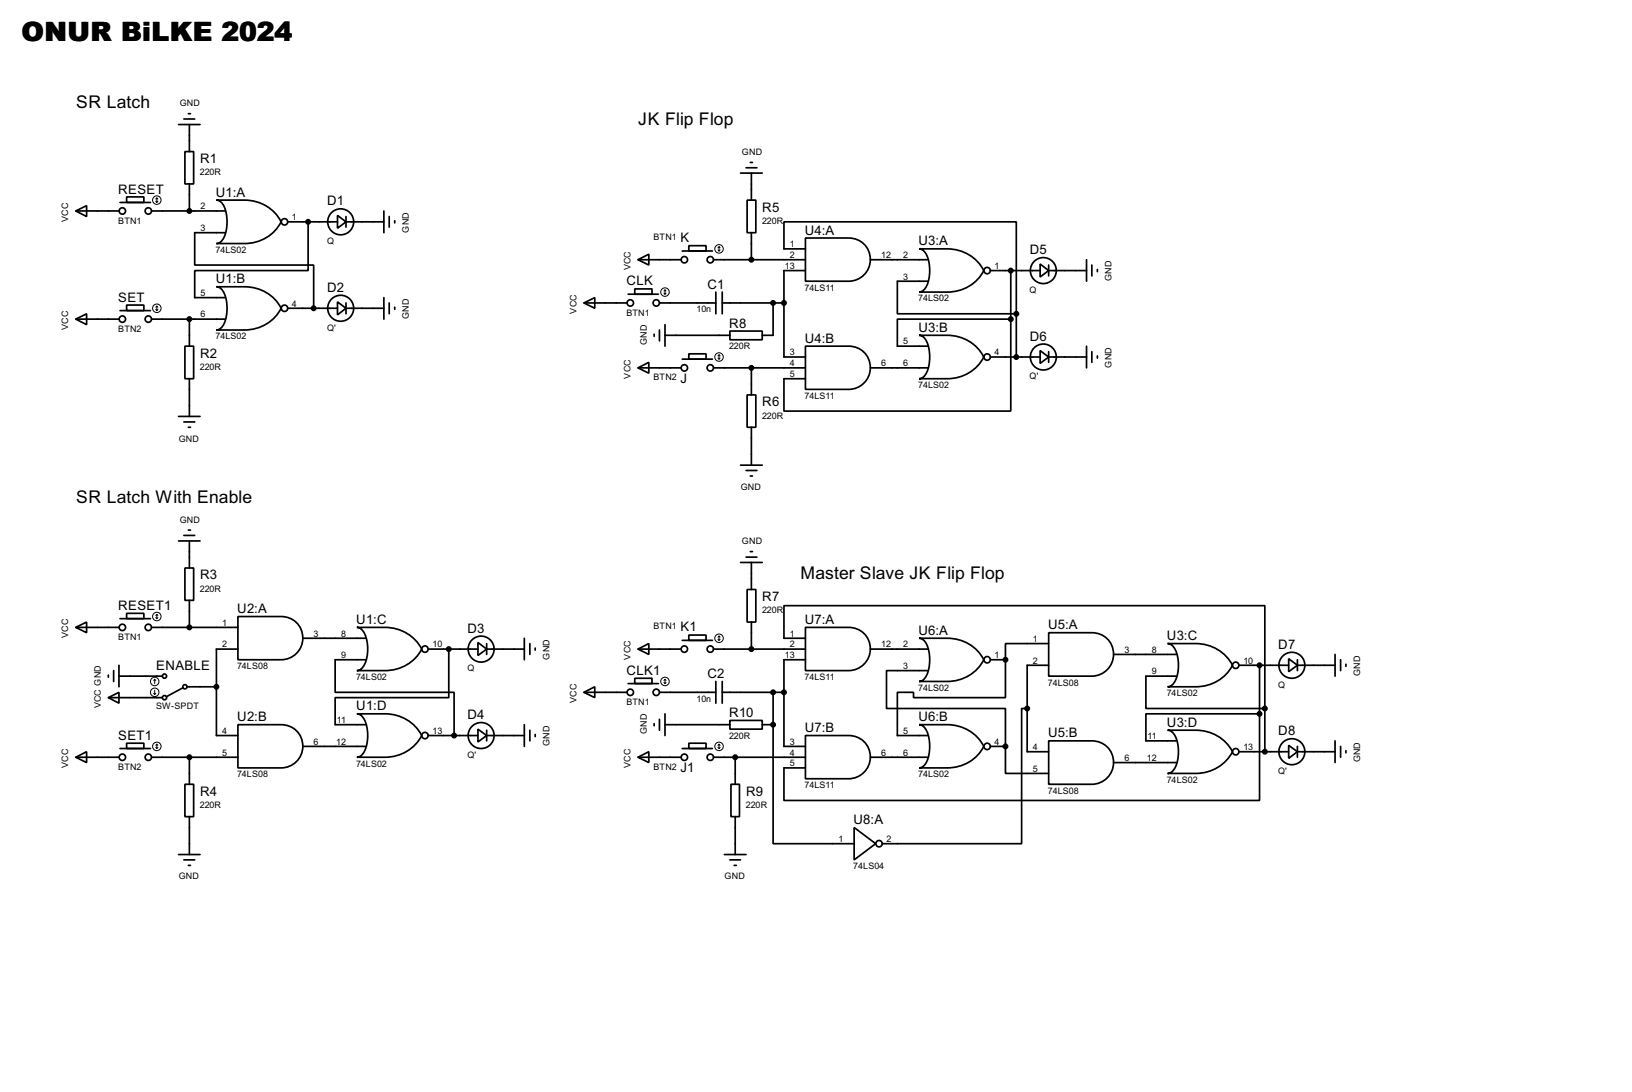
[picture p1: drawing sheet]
<svg xmlns="http://www.w3.org/2000/svg" width="383mm" height="256mm" viewBox="0 0 383 256" stroke-linecap="round" stroke-linejoin="round" font-family="sans-serif">
<g fill="none" stroke="#000" stroke-width=".4">
<path d="M42 29.3h5M43.2 28h2.6M43.5 35.6h2v7.6h-2zM44.3 26.7h.5M44.5 29.3v6.3M175.3 39.4h2.6M176.3 38.2h.5M17.8 49.6l2.6-1.3v2.6zM17.8 49.6h10.2M28.2 47.6h7.2M29.8 46.3h4v1.3h-4zM35.6 49.6h17.3"/>
<path d="M44.5 43.2v6.4M50.9 47h6.6a9.5 9.5 0 0 1 8.6 5.1 9.5 9.5 0 0 1-8.6 5.1h-6.6a3.2 3.2 0 0 0 2.3-3.1 7.9 7.9 0 0 0-1.3-6.7zM52.9 54.7h-7.1v7.6h27.9v10.1M67.6 52.1h11.7M72.4 52.1v11.5h-26.6v6.3h7.1M79.3 50.6l2 1.5-2 1.5zM81.3 52.1h8.9M81.3 50.9v2.5M90.2 49.6v5.1M91.5 50.9v2.5M92.8 51.9v.5M160.3 59h7.1"/>
<path d="M161.9 57.7h4v1.3h-4zM174 40.7h5.1M175.6 47h2v7.7h-2zM176.6 40.7v6.3M176.6 54.7v6.3M189.3 55.9h10.1a5.1 5.1 0 0 1 5.1 5.1 5.1 5.1 0 0 1-5.1 5.1h-10.1zM189.3 58.5h-5.1v-6.4h54.6v21.6M216 58.5h6.6a9.5 9.5 0 0 1 8.6 5.1 9.4 9.4 0 0 1-8.6 5h-6.6a3.2 3.2 0 0 0 2.3-3.1 7.9 7.9 0 0 0-1.3-6.6zM17.8 75l2.6-1.3v2.6zM17.8 75h10.2M28.2 73h7.2M29.8 71.7h4v1.3h-4z"/>
<path d="M35.6 75h17.3M44.5 75v6.3M50.9 67.4h6.6a9.4 9.4 0 0 1 8.6 5 9.5 9.5 0 0 1-8.6 5.1h-6.6a3.2 3.2 0 0 0 2.3-3.1 7.8 7.8 0 0 0-1.3-6.6zM67.6 72.4h11.7M79.3 70.9l2 1.5-2 1.6zM81.3 72.4h8.9M81.3 71.2v2.5M90.2 69.9v5.1M91.5 71.2v2.5M92.8 72.2v.5M137.2 71.2l2.6-1.3v2.5zM137.2 71.2h10.2"/>
<path d="M147.6 69.1h7.1M149.2 67.9h4v1.2h-4zM149.9 61l2.6-1.3v2.6zM149.9 61h10.2M153.7 78.5v.5M155 71.2h13.2M155 77.5v2.6M156.3 78.8h15.2M156.3 76.3v5M167.7 61h21.6M168.2 68.6v5.1M169.7 71.2h14.5"/>
<path d="M169.7 68.6v5.1M171.5 77.8h7.6v2h-7.6zM181.7 71.2v7.6h-2.6M189.3 63.6h-5.1v20.3h5.1M204.5 61h13.5M216 78.8h6.6a9.5 9.5 0 0 1 8.6 5.1 9.5 9.5 0 0 1-8.6 5.1h-6.6a3.2 3.2 0 0 0 2.3-3.2 7.9 7.9 0 0 0-1.3-6.6zM218 66.1h-7.1v7.6h27.9M232.7 63.6h11.7M237.5 75h-26.6v6.3h7.1M237.5 75v21.6h-53.3v-7.6h5.1M237.5 63.6v11.4M238.8 73.7v10.2"/>
<path d="M244.4 62l2 1.6-2 1.5zM246.4 63.6h8.9M246.4 62.3v2.5M255.3 61v5.1M256.6 62.3v2.5M257.9 63.3v.5M42 97.8h5M43.2 99.1h2.6M43.5 81.3h2v7.7h-2zM44.5 89v8.8M149.9 86.4l2.6-1.3v2.6zM149.9 86.4h10.2"/>
<path d="M160.3 84.4h7.1M161.9 83.1h4v1.3h-4zM167.7 86.4h21.6M175.6 92.8h2v7.6h-2zM176.6 86.4v6.4M189.3 81.3h10.1a5.1 5.1 0 0 1 5.1 5.1 5.1 5.1 0 0 1-5.1 5.1h-10.1zM204.5 86.4h13.5M232.7 83.9h11.7M244.4 82.4l2 1.5-2 1.5zM246.4 83.9h8.9M246.4 82.6v2.5M255.3 81.3v5.1"/>
<path d="M256.6 82.6v2.5M257.9 83.6v.5M44.3 100.4h.5M174 109.3h5.1M175.3 110.5h2.6M176.3 111.8h.5M176.6 100.4v8.9M42 127.1h5M43.2 125.8h2.6M43.5 133.4h2v7.6h-2zM44.3 124.5h.5M44.5 127.1v6.3"/>
<path d="M174 132.1h5.1M175.3 130.9h2.6M175.6 138.5h2v7.6h-2zM176.3 129.6h.5M176.6 132.1v6.4M17.8 147.4l2.6-1.3v2.5zM17.8 147.4h10.2M25.5 158.6v.5M26.7 157.5v2.6M28 158.8h10.2M28 156.3v5M28.2 145.3h7.2"/>
<path d="M29.8 144.1h4v1.2h-4zM35.6 147.4h20.3M44.5 141v6.4M55.9 144.8h10.2a5.1 5.1 0 0 1 5.1 5.1 5.1 5.1 0 0 1-5.1 5.1h-10.2zM55.9 152.5h-5v20.3h5M71.2 149.9h14.7M83.9 147.4h6.6a9.6 9.6 0 0 1 8.6 5.1 9.6 9.6 0 0 1-8.6 5h-6.6a3.2 3.2 0 0 0 2.3-3.1 7.7 7.7 0 0 0-1.3-6.6zM85.9 155h-7.1v7.6h27.9v10.2M100.6 152.5h11.7M105.5 152.5v11.4h-26.7v6.3h7.1M112.3 150.9l2.1 1.6-2.1 1.5zM114.4 152.5h8.8"/>
<path d="M114.4 151.2v2.5M123.2 149.9v5.1M124.5 151.2v2.5M125.8 152.2v.5M149.2 159.3h4v1.3h-4zM149.9 152.5l2.6-1.3v2.5zM149.9 152.5h10.2M160.3 150.4h7.1M161.9 149.2h4v1.2h-4zM167.7 152.5h21.6M176.6 146.1v6.4M189.3 147.4h10.1a5.1 5.1 0 0 1 5.1 5 5.1 5.1 0 0 1-5.1 5.1h-10.1z"/>
<path d="M189.3 149.9h-5.1v-7.6h113v24.1M189.3 155h-5.1v20.3h5.1M204.5 152.5h13.5M216 149.9h6.6a9.4 9.4 0 0 1 8.6 5.1 9.5 9.5 0 0 1-8.6 5.1h-6.6a3.2 3.2 0 0 0 2.3-3.2 7.8 7.8 0 0 0-1.3-6.6zM218 157.5h-9.7v8.9h28v8.9M232.7 155h3.6M236.3 155v8.9h-21.6v-1.3h-3.8v10.2h7.1M246.4 148.6h10.2a5.1 5.1 0 0 1 5.1 5.1 5.1 5.1 0 0 1-5.1 5.1h-10.2zM246.4 151.2h-10.1v3.8M246.4 156.3h-5v20.3h5M261.7 153.7h14.7M274.4 151.2h6.6a9.6 9.6 0 0 1 8.6 5.1 9.6 9.6 0 0 1-8.6 5h-6.6a3.2 3.2 0 0 0 2.3-3.1 7.7 7.7 0 0 0-1.3-6.6z"/>
<path d="M276.4 158.8h-7.1v7.6h27.9M291.1 156.3h11.7M296 156.3v11.4M302.8 154.7l2.1 1.6-2.1 1.5zM304.9 156.3h8.8M304.9 155v2.5M313.7 153.7v5.1M315 155v2.5M316.3 156v.5M17.8 177.9l2.6-1.3v2.5zM17.8 177.9h10.2M25.5 163.9l2.5-1.3v2.6z"/>
<path d="M25.5 163.9h12.7M28.2 175.8h7.2M29.8 174.6h4v1.2h-4zM35.6 177.9h20.3M43 161.6l-3.8 2M44 161.3h6.9M44.5 177.9v6.3M55.9 170.2h10.2a5.1 5.1 0 0 1 5.1 5.1 5.1 5.1 0 0 1-5.1 5.1h-10.2zM71.2 175.3h14.7M83.9 167.7h6.6a9.6 9.6 0 0 1 8.6 5.1 9.6 9.6 0 0 1-8.6 5.1h-6.6a3.2 3.2 0 0 0 2.3-3.2 7.7 7.7 0 0 0-1.3-6.6zM100.6 172.8h11.7M112.3 171.3l2.1 1.5-2.1 1.5z"/>
<path d="M114.4 172.8h8.8M114.4 171.5v2.5M123.2 170.2v5.1M124.5 171.5v2.5M125.8 172.5v.5M137.2 162.6l2.6-1.3v2.6zM137.2 162.6h10.2M147.6 160.6h7.1M149.9 177.9l2.6-1.3v2.5zM149.9 177.9h10.2M153.7 170v.5M155 162.6h13.2"/>
<path d="M155 169v2.5M156.3 170.2h15.2M156.3 167.7v5.1M160.3 175.8h7.1M161.9 174.6h4v1.2h-4zM167.7 177.9h21.6M168.2 160.1v5.1M169.7 162.6h14.5M169.7 160.1v5.1M171.5 169.2h7.6v2.1h-7.6zM172.8 177.9v6.3M179.1 170.2h2.6"/>
<path d="M181.7 170.2v28h19M181.7 162.6v7.6M189.3 172.8h10.1a5.1 5.1 0 0 1 5.1 5 5.1 5.1 0 0 1-5.1 5.1h-10.1zM204.5 177.9h13.5M216 170.2h6.6a9.5 9.5 0 0 1 8.6 5.1 9.4 9.4 0 0 1-8.6 5.1h-6.6a3.1 3.1 0 0 0 2.3-3.1 7.9 7.9 0 0 0-1.3-6.7zM232.7 175.3h3.6M236.3 175.3v6.4h10.1M241.4 166.4h-1.3v31.8h-32.8M246.4 174h10.2a5.1 5.1 0 0 1 5.1 5.1 5.1 5.1 0 0 1-5.1 5.1h-10.2zM261.7 179.1h14.7M274.4 171.5h6.6a9.6 9.6 0 0 1 8.6 5.1 9.6 9.6 0 0 1-8.6 5.1h-6.6a3.2 3.2 0 0 0 2.3-3.2 7.6 7.6 0 0 0-1.3-6.6zM291.1 176.6h11.7"/>
<path d="M296 167.7h-26.7v6.3h7.1M296 167.7v20.3h-111.8v-7.6h5.1M297.2 166.4v10.2M302.8 175.1l2.1 1.5-2.1 1.5zM304.9 176.6h8.8M304.9 175.3v2.6M313.7 174v5.1M315 175.3v2.6M316.3 176.3v.5M43.5 184.2h2v7.6h-2zM44.5 191.8v8.9M171.8 184.2h2v7.6h-2z"/>
<path d="M172.8 191.8v8.9M200.7 194.4l5.1 3.8-5.1 3.8zM42 200.7h5M43.2 202h2.6M44.3 203.3h.5M170.2 200.7h5.1M171.5 202h2.5M172.5 203.3h.5"/>
<circle cx="28.7" cy="49.6" r=".75"/>
<circle cx="34.8" cy="49.6" r=".75"/>
<circle cx="66.8" cy="52.1" r=".75"/>
<circle cx="80" cy="52.1" r="3.1"/>
<circle cx="28.7" cy="75" r=".75"/>
<circle cx="34.8" cy="75" r=".75"/>
<circle cx="66.8" cy="72.4" r=".75"/>
<circle cx="80" cy="72.4" r="3.1"/>
<circle cx="148.1" cy="71.2" r=".75"/>
<circle cx="154.2" cy="71.2" r=".75"/>
<circle cx="160.8" cy="61" r=".75"/>
<circle cx="166.9" cy="61" r=".75"/>
<circle cx="231.9" cy="63.6" r=".75"/>
<circle cx="245.1" cy="63.6" r="3.1"/>
<circle cx="160.8" cy="86.4" r=".75"/>
<circle cx="166.9" cy="86.4" r=".75"/>
<circle cx="231.9" cy="83.9" r=".75"/>
<circle cx="245.1" cy="83.9" r="3.1"/>
<circle cx="28.7" cy="147.4" r=".75"/>
<circle cx="34.8" cy="147.4" r=".75"/>
<circle cx="38.6" cy="158.8" r=".5"/>
<circle cx="99.8" cy="152.5" r=".75"/>
<circle cx="113" cy="152.5" r="3.1"/>
<circle cx="160.8" cy="152.5" r=".75"/>
<circle cx="166.9" cy="152.5" r=".75"/>
<circle cx="231.9" cy="155" r=".75"/>
<circle cx="290.3" cy="156.3" r=".75"/>
<circle cx="303.5" cy="156.3" r="3.1"/>
<circle cx="28.7" cy="177.9" r=".75"/>
<circle cx="34.8" cy="177.9" r=".75"/>
<circle cx="38.6" cy="163.9" r=".5"/>
<circle cx="43.4" cy="161.3" r=".5"/>
<circle cx="99.8" cy="172.8" r=".75"/>
<circle cx="113" cy="172.8" r="3.1"/>
<circle cx="148.1" cy="162.6" r=".75"/>
<circle cx="154.2" cy="162.6" r=".75"/>
<circle cx="160.8" cy="177.9" r=".75"/>
<circle cx="166.9" cy="177.9" r=".75"/>
<circle cx="231.9" cy="175.3" r=".75"/>
<circle cx="290.3" cy="176.6" r=".75"/>
<circle cx="303.5" cy="176.6" r="3.1"/>
<circle cx="206.5" cy="198.2" r=".75"/>
</g>
<g fill="#000">
<circle cx="236.3" cy="155" r=".2"/>
<circle cx="181.7" cy="170.2" r=".2"/>
<circle cx="236.3" cy="175.3" r=".2"/>
</g>
<g fill="#000" stroke="#000" stroke-width=".4">
<circle cx="44.5" cy="49.6" r=".5"/>
<circle cx="72.4" cy="52.1" r=".5"/>
<circle cx="44.5" cy="75" r=".5"/>
<circle cx="73.7" cy="72.4" r=".5"/>
<circle cx="176.5" cy="61" r=".5"/>
<circle cx="181.6" cy="71.2" r=".5"/>
<circle cx="184.2" cy="71.2" r=".5"/>
<circle cx="237.5" cy="63.6" r=".5"/>
<circle cx="237.5" cy="75" r=".5"/>
<circle cx="238.8" cy="73.7" r=".5"/>
<circle cx="176.5" cy="86.4" r=".5"/>
<circle cx="238.8" cy="83.9" r=".5"/>
<circle cx="44.5" cy="147.4" r=".5"/>
<circle cx="105.4" cy="152.5" r=".5"/>
<circle cx="176.5" cy="152.5" r=".5"/>
<circle cx="236.2" cy="155" r=".5"/>
<circle cx="295.9" cy="156.3" r=".5"/>
<circle cx="44.5" cy="177.9" r=".5"/>
<circle cx="50.8" cy="161.3" r=".5"/>
<circle cx="106.7" cy="172.8" r=".5"/>
<circle cx="172.7" cy="177.9" r=".5"/>
<circle cx="181.6" cy="162.6" r=".5"/>
<circle cx="181.6" cy="170.2" r=".5"/>
<circle cx="184.2" cy="162.6" r=".5"/>
<circle cx="236.2" cy="175.3" r=".5"/>
<circle cx="241.3" cy="166.4" r=".5"/>
<circle cx="295.9" cy="167.7" r=".5"/>
<circle cx="297.2" cy="166.4" r=".5"/>
<circle cx="297.2" cy="176.6" r=".5"/>
</g>
<g fill="none" stroke="#000" stroke-width=".23">
<path d="M36.6 47.3l.3 .3M36.9 46.5v1.1M36.9 46.5l-.3 .3M36.9 46.5l.2 .3M37.1 47.3l-.2 .3M168.7 58.7l.3 .3M169 58v1M169 58l-.3 .2M169 58l.2 .2M169.2 58.7l-.2 .3M36.6 72.7l.3 .3M36.9 71.9v1.1"/>
<path d="M36.9 71.9l-.3 .3M36.9 71.9l.2 .3M37.1 72.7l-.2 .3M156 68.9l.3 .2M156.3 68.1v1M156.3 68.1l-.3 .3M156.3 68.1l.2 .3M156.5 68.9l-.2 .2M168.7 84.1l.3 .3M169 83.4v1M169 83.4l-.3 .2M169 83.4l.2 .2"/>
<path d="M169.2 84.1l-.2 .3M36.4 159.6l.2 .2M36.4 159.6l-.3 .2M36.4 159.6v1M36.6 145.1l.3 .2M36.9 144.3v1M36.9 144.3l-.3 .3M36.9 144.3l.2 .3M37.1 145.1l-.2 .2M156.3 159.6v1M156.3 159.6l-.3 .2M156.3 159.6l.2 .2"/>
<path d="M168.7 150.2l.3 .2M169 149.4v1M169 149.4l-.3 .3M169 149.4l.2 .3M169.2 150.2l-.2 .2M36.1 162.9l.3 .2M36.4 162.1v1M36.6 175.6l.3 .2M36.6 162.9l-.2 .2M36.9 174.8v1M36.9 174.8l-.3 .3M36.9 174.8l.2 .3"/>
<path d="M37.1 175.6l-.2 .2M156 160.3l.3 .3M156.5 160.3l-.2 .3M168.7 175.6l.3 .2M169 174.8v1M169 174.8l-.3 .3M169 174.8l.2 .3M169.2 175.6l-.2 .2"/>
<circle cx="36.8" cy="47" r="1"/>
<circle cx="168.9" cy="58.5" r="1"/>
<circle cx="36.8" cy="72.4" r="1"/>
<circle cx="156.2" cy="68.6" r="1"/>
<circle cx="168.9" cy="83.9" r="1"/>
<circle cx="36.8" cy="144.8" r="1"/>
<circle cx="168.9" cy="149.9" r="1"/>
<circle cx="36.3" cy="162.6" r="1"/>
<circle cx="36.3" cy="160.1" r="1"/>
<circle cx="36.8" cy="175.3" r="1"/>
<circle cx="156.2" cy="160.1" r="1"/>
<circle cx="168.9" cy="175.3" r="1"/>
</g>
<text font-size="8.9" x="5" y="9.5">ONUR BiLKE 2024</text>
<g font-size="4.6">
<text x="17.9" y="25.4">SR Latch</text>
<text x="150" y="29.3">JK Flip Flop</text>
<text x="17.9" y="118.2">SR Latch With Enable</text>
<text x="188.1" y="135.9">Master Slave JK Flip Flop</text>
</g>
<g font-size="3.5">
<text x="47" y="38.3">R1</text>
<text x="27.8" y="45.5">RESET</text>
<text x="50.7" y="46.2">U1:A</text>
<text x="76.9" y="48.3">D1</text>
<text x="179.1" y="49.7">R5</text>
<text x="159.9" y="56.9">K</text>
<text x="189.1" y="55.1">U4:A</text>
<text x="215.8" y="57.7">U3:A</text>
<text x="242" y="59.7">D5</text>
<text x="27.8" y="70.9">SET</text>
<text x="50.7" y="66.6">U1:B</text>
<text x="76.9" y="68.5">D2</text>
<text x="147.2" y="67">CLK</text>
<text x="166.3" y="67.8">C1</text>
<text x="171.4" y="76.9">R8</text>
<text x="215.8" y="78">U3:B</text>
<text x="47" y="84">R2</text>
<text x="189.1" y="80.5">U4:B</text>
<text x="242" y="80">D6</text>
<text x="159.9" y="89.9">J</text>
<text x="179.1" y="95.5">R6</text>
<text x="47" y="136.1">R3</text>
<text x="27.8" y="143.3">RESET1</text>
<text x="179.1" y="141.2">R7</text>
<text x="55.8" y="144">U2:A</text>
<text x="83.7" y="146.6">U1:C</text>
<text x="109.9" y="148.6">D3</text>
<text x="159.9" y="148.3">K1</text>
<text x="189.1" y="146.6">U7:A</text>
<text x="215.8" y="149.1">U6:A</text>
<text x="246.3" y="147.8">U5:A</text>
<text x="274.2" y="150.4">U3:C</text>
<text x="300.4" y="152.4">D7</text>
<text x="36.7" y="157.5">ENABLE</text>
<text x="147.2" y="158.5">CLK1</text>
<text x="166.3" y="159.3">C2</text>
<text x="83.7" y="166.9">U1:D</text>
<text x="27.8" y="173.7">SET1</text>
<text x="55.8" y="169.4">U2:B</text>
<text x="109.9" y="168.9">D4</text>
<text x="171.4" y="168.4">R10</text>
<text x="189.1" y="172">U7:B</text>
<text x="215.8" y="169.4">U6:B</text>
<text x="246.3" y="173.2">U5:B</text>
<text x="274.2" y="170.7">U3:D</text>
<text x="300.4" y="172.7">D8</text>
<text x="159.9" y="181.3">J1</text>
<text x="47" y="186.9">R4</text>
<text x="175.3" y="186.9">R9</text>
<text x="200.6" y="193.6">U8:A</text>
</g>
<g font-size="2.4">
<text x="42.2" y="25">GND</text>
<text x="47" y="41.2">220R</text>
<text x="174.3" y="36.4">GND</text>
<text x="16.1" y="52.1" transform="rotate(-90 16.1 52.1)">VCC</text>
<text x="27.8" y="52.6">BTN1</text>
<text x="47.2" y="49.2">2</text>
<text x="68.6" y="51.7">1</text>
<text x="179.1" y="52.6">220R</text>
<text x="47.2" y="54.3">3</text>
<text x="50.7" y="59.4">74LS02</text>
<text x="76.8" y="57.4">Q</text>
<text x="96.1" y="54.6" transform="rotate(-90 96.1 54.6)">GND</text>
<text x="153.5" y="56.4">BTN1</text>
<text x="185.6" y="58.1">1</text>
<text x="148.2" y="63.5" transform="rotate(-90 148.2 63.5)">VCC</text>
<text x="184.4" y="63.1">13</text>
<text x="185.6" y="60.6">2</text>
<text x="207.1" y="60.6">12</text>
<text x="212.3" y="60.6">2</text>
<text x="212.3" y="65.6">3</text>
<text x="233.7" y="63.1">1</text>
<text x="47.2" y="69.5">5</text>
<text x="68.6" y="72">4</text>
<text x="189.1" y="68.3">74LS11</text>
<text x="215.8" y="70.8">74LS02</text>
<text x="241.9" y="68.8">Q</text>
<text x="261.2" y="66" transform="rotate(-90 261.2 66)">GND</text>
<text x="16.1" y="77.5" transform="rotate(-90 16.1 77.5)">VCC</text>
<text x="27.8" y="78">BTN2</text>
<text x="47.2" y="74.6">6</text>
<text x="76.8" y="77.6">Q'</text>
<text x="96.1" y="74.9" transform="rotate(-90 96.1 74.9)">GND</text>
<text x="135.5" y="73.7" transform="rotate(-90 135.5 73.7)">VCC</text>
<text x="147.2" y="74.1">BTN1</text>
<text x="163.7" y="73.4">10n</text>
<text x="50.7" y="79.7">74LS02</text>
<text x="152" y="81" transform="rotate(-90 152 81)">GND</text>
<text x="171.3" y="82">220R</text>
<text x="185.6" y="83.5">3</text>
<text x="212.3" y="80.9">5</text>
<text x="233.7" y="83.5">4</text>
<text x="47" y="86.9">220R</text>
<text x="148.2" y="88.9" transform="rotate(-90 148.2 88.9)">VCC</text>
<text x="153.5" y="89.4">BTN2</text>
<text x="185.6" y="86">4</text>
<text x="185.6" y="88.5">5</text>
<text x="207.1" y="86">6</text>
<text x="212.3" y="86">6</text>
<text x="241.9" y="89.1">Q'</text>
<text x="261.2" y="86.4" transform="rotate(-90 261.2 86.4)">GND</text>
<text x="189.1" y="93.7">74LS11</text>
<text x="215.8" y="91.2">74LS02</text>
<text x="179.1" y="98.4">220R</text>
<text x="42" y="103.7">GND</text>
<text x="174" y="115.2">GND</text>
<text x="42.2" y="122.8">GND</text>
<text x="174.3" y="127.9">GND</text>
<text x="47" y="139">220R</text>
<text x="16.1" y="149.9" transform="rotate(-90 16.1 149.9)">VCC</text>
<text x="52.2" y="147">1</text>
<text x="73.7" y="149.5">3</text>
<text x="80.2" y="149.5">8</text>
<text x="153.5" y="147.8">BTN1</text>
<text x="179.1" y="144.1">220R</text>
<text x="185.6" y="149.5">1</text>
<text x="27.8" y="150.3">BTN1</text>
<text x="52.2" y="152.1">2</text>
<text x="80.2" y="154.6">9</text>
<text x="101.7" y="152.1">10</text>
<text x="129.1" y="154.9" transform="rotate(-90 129.1 154.9)">GND</text>
<text x="148.2" y="154.9" transform="rotate(-90 148.2 154.9)">VCC</text>
<text x="184.4" y="154.6">13</text>
<text x="185.6" y="152.1">2</text>
<text x="207.1" y="152.1">12</text>
<text x="212.3" y="152.1">2</text>
<text x="233.7" y="154.6">1</text>
<text x="242.7" y="150.8">1</text>
<text x="242.7" y="155.9">2</text>
<text x="264.2" y="153.3">3</text>
<text x="270.7" y="153.3">8</text>
<text x="292.2" y="155.9">10</text>
<text x="55.7" y="157.2">74LS08</text>
<text x="83.7" y="159.7">74LS02</text>
<text x="109.8" y="157.7">Q</text>
<text x="189.1" y="159.7">74LS11</text>
<text x="212.3" y="157.1">3</text>
<text x="246.2" y="161">74LS08</text>
<text x="270.7" y="158.4">9</text>
<text x="300.3" y="161.5">Q</text>
<text x="319.6" y="158.8" transform="rotate(-90 319.6 158.8)">GND</text>
<text x="23.7" y="166.4" transform="rotate(-90 23.7 166.4)">VCC GND</text>
<text x="36.7" y="166.6">SW-SPDT</text>
<text x="135.5" y="165.1" transform="rotate(-90 135.5 165.1)">VCC</text>
<text x="147.2" y="165.6">BTN1</text>
<text x="163.7" y="164.8">10n</text>
<text x="215.8" y="162.3">74LS02</text>
<text x="274.2" y="163.5">74LS02</text>
<text x="52.2" y="172.4">4</text>
<text x="79.2" y="169.8">11</text>
<text x="101.7" y="172.4">13</text>
<text x="152" y="172.4" transform="rotate(-90 152 172.4)">GND</text>
<text x="171.3" y="173.5">220R</text>
<text x="212.3" y="172.4">5</text>
<text x="269.7" y="173.6">11</text>
<text x="52.2" y="177.5">5</text>
<text x="73.7" y="174.9">6</text>
<text x="79" y="174.9">12</text>
<text x="109.8" y="178">Q'</text>
<text x="129.1" y="175.3" transform="rotate(-90 129.1 175.3)">GND</text>
<text x="185.6" y="174.9">3</text>
<text x="185.6" y="177.5">4</text>
<text x="185.6" y="180">5</text>
<text x="207.1" y="177.5">6</text>
<text x="212.3" y="177.5">6</text>
<text x="233.7" y="174.9">4</text>
<text x="242.7" y="176.2">4</text>
<text x="264.2" y="178.7">6</text>
<text x="269.5" y="178.7">12</text>
<text x="292.2" y="176.2">13</text>
<text x="319.6" y="179.1" transform="rotate(-90 319.6 179.1)">GND</text>
<text x="16.1" y="180.3" transform="rotate(-90 16.1 180.3)">VCC</text>
<text x="27.8" y="180.8">BTN2</text>
<text x="55.7" y="182.6">74LS08</text>
<text x="83.7" y="180.1">74LS02</text>
<text x="148.2" y="180.3" transform="rotate(-90 148.2 180.3)">VCC</text>
<text x="153.5" y="180.8">BTN2</text>
<text x="189.1" y="185.1">74LS11</text>
<text x="215.8" y="182.6">74LS02</text>
<text x="242.7" y="181.3">5</text>
<text x="274.2" y="183.9">74LS02</text>
<text x="300.3" y="181.8">Q'</text>
<text x="47" y="189.8">220R</text>
<text x="175.3" y="189.8">220R</text>
<text x="246.2" y="186.4">74LS08</text>
<text x="197" y="197.8">1</text>
<text x="208.3" y="197.8">2</text>
<text x="42" y="206.6">GND</text>
<text x="170.2" y="206.6">GND</text>
<text x="200.5" y="204.2">74LS04</text>
</g>
</svg>
